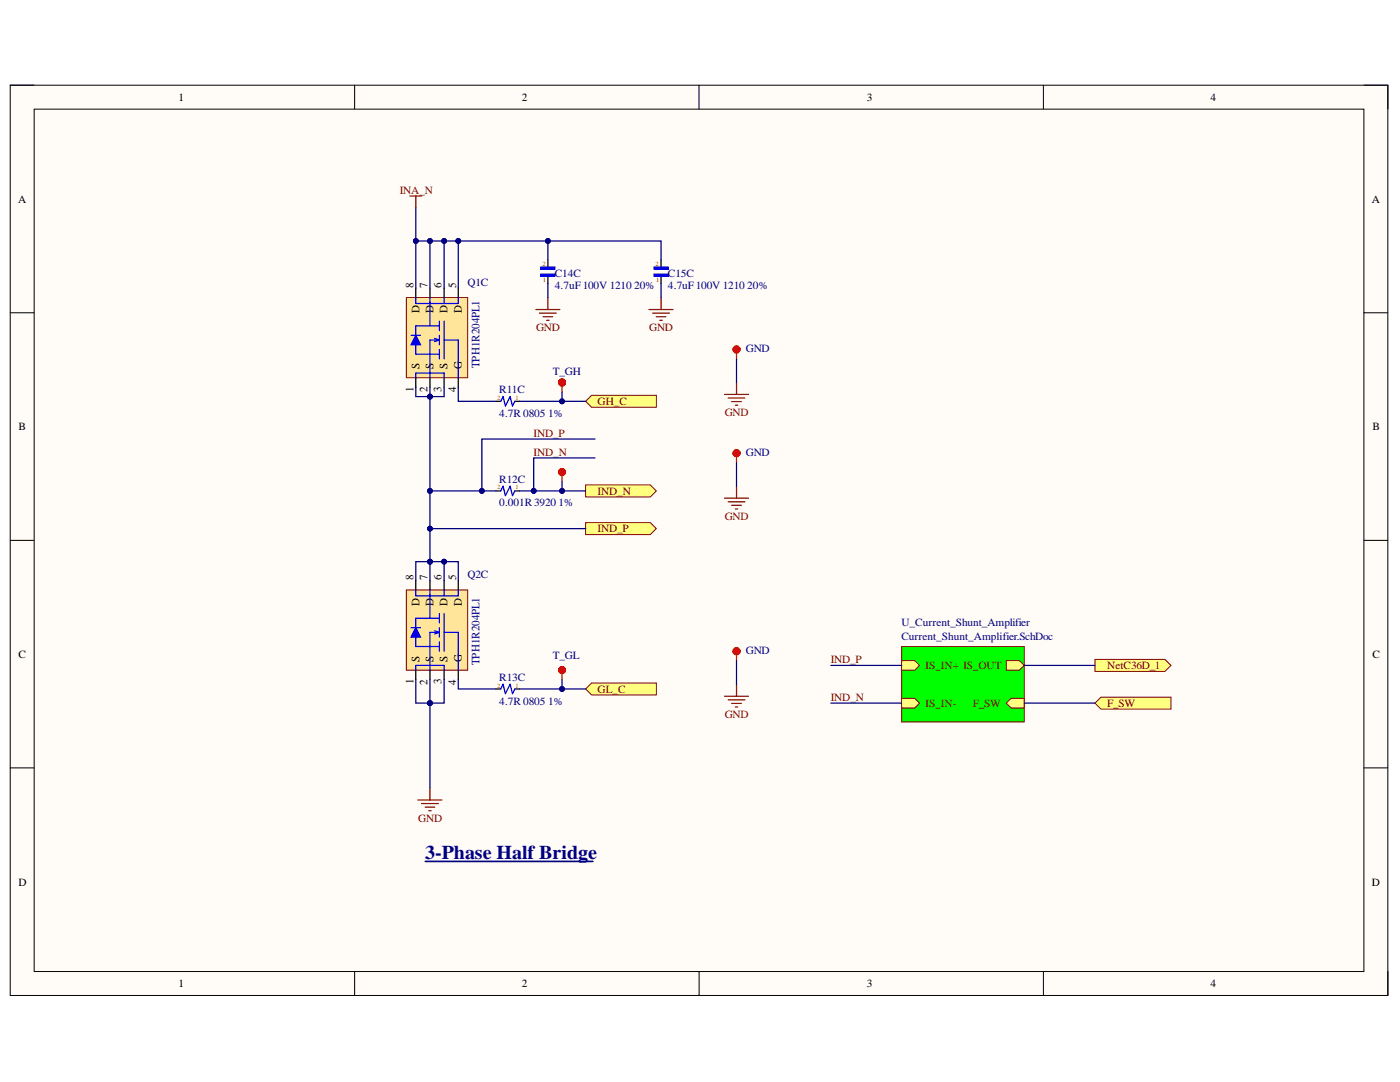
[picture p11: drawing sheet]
<svg xmlns="http://www.w3.org/2000/svg" width="279mm" height="216mm" viewBox="0 0 279 216" stroke-linecap="round" stroke-linejoin="round" font-family="sans-serif">
<path d="M2 17h275v181.6h-275z" fill-rule="evenodd" fill="#fffcf8"/>
<path d="M2 17h275v181.6h-275z" fill="none" stroke="#000" stroke-width=".2"/>
<path d="M6.8 21.8h265.4v172.1h-265.4z" fill-rule="evenodd" fill="#fffcf8"/>
<g fill="none" stroke="#000" stroke-width=".2">
<path d="M2 17h4.8M70.8 17v4.8M139.5 17v4.8M208.2 17v4.8M272.2 17h4.8v4.8M6.8 21.8h265.4v172.1h-265.4zM2 62.4h4.8M272.2 62.4h4.8M2 107.8h4.8M272.2 107.8h4.8M2 153.2h4.8M272.2 153.2h4.8"/>
<path d="M70.8 193.9v4.7M139.5 193.9v4.7M208.2 193.9v4.7M277 193.9v4.7"/>
</g>
<path d="M81.1 59.4h12.2v16h-12.2z" fill-rule="evenodd" fill="#ffe599"/>
<path d="M81.1 59.4h12.2v16h-12.2z" fill="none" stroke="#800000" stroke-width=".2"/>
<path d="M83 57.5v1.9M85.8 57.5v1.9M88.6 57.5v1.9M91.5 57.5v1.9M83 75.4v1.9M85.8 75.4v1.9M88.6 75.4v1.9M91.5 75.4v1.9" fill="none" stroke="#000" stroke-width=".25"/>
<g fill="none" stroke="#00f" stroke-width=".25">
<path d="M83 59.4v1.2h8.5v-1.2M85.8 59.4v5.6M88.6 59.4v1.2M82 66.9h1.9M83 75.4v-1h5.6v1M86.7 67.5l1 .3M87.7 67.8h-1.9v7.6M87.7 64.1v1.9M87.7 66.9v1.9M87.7 69.7v1.9M87.7 67.8l-1 .4M88.6 67.8h2.9v7.6"/>
<path d="M88.6 64.1v7.5"/>
</g>
<path d="M83 66.9l.9 1.9h-1.9z" fill="#00f"/>
<path d="M83 66.9l.9 1.9h-1.9zM83 68.8v1.9h4.7M87.7 65h-4.7v1.9" fill="none" stroke="#00f" stroke-width=".25"/>
<path d="M81.1 117.7h12.2v16h-12.2z" fill-rule="evenodd" fill="#ffe599"/>
<path d="M81.1 117.7h12.2v16h-12.2z" fill="none" stroke="#800000" stroke-width=".2"/>
<path d="M83 115.8v1.9M85.8 115.8v1.9M88.6 115.8v1.9M91.5 115.8v1.9M83 133.7v1.9M85.8 133.7v1.9M88.6 133.7v1.9M91.5 133.7v1.9" fill="none" stroke="#000" stroke-width=".25"/>
<g fill="none" stroke="#00f" stroke-width=".25">
<path d="M83 117.7v1.2h8.5v-1.2M85.8 117.7v5.7M88.6 117.7v1.2M82 125.2h1.9M83 133.7v-.9h5.6v.9M86.7 125.9l1 .3M87.7 126.2h-1.9v7.5M87.7 122.4v1.9M87.7 125.2v1.9M87.7 128.1v1.8M87.7 126.2l-1 .3M88.6 126.2h2.9v7.5"/>
<path d="M88.6 122.4v7.5"/>
</g>
<path d="M83 125.2l.9 1.9h-1.9z" fill="#00f"/>
<path d="M99.9 98l.5-1 .5 1.9 .9-1.9 .5 1.9 .4-.9M99.9 80.1l.5-1 .5 1.9 .9-1.9 .5 1.9 .4-.9M83 125.2l.9 1.9h-1.9zM83 127.1v1.9h4.7M87.7 123.4h-4.7v1.8M99.9 137.5l.5-1 .5 1.9 .9-1.9 .5 1.9 .4-.9" fill="none" stroke="#00f" stroke-width=".25"/>
<path d="M109.3 51.9v1.4M109.3 55.1v1.5M99 98h.9M99 80.1h.9M102.7 98h1M102.7 80.1h1M99 137.5h.9M102.7 137.5h1" fill="none" stroke="#000" stroke-width=".25"/>
<g fill="none" stroke="#800000" stroke-width=".25">
<path d="M81.8 39.1h2.4M83 39.1v2.4M144.6 78.7h4.8M145.3 79.4h3.4M147 76.3v2.4M144.6 99.4h4.8M146 80.1h1.9M146.7 80.9h.5M147 97v2.4M145.3 100.1h3.4M146 100.8h1.9M146.7 101.6h.5"/>
<path d="M144.6 138.9h4.8M145.3 139.6h3.4M147 136.5v2.4M83.4 159.6h4.8M85.8 157.2v2.4M146 140.4h1.9M146.7 141.1h.5M84.1 160.3h3.4M84.9 161.1h1.9M85.6 161.8h.4"/>
</g>
<path d="M112.2 76.3v1.9M147 69.7v1.9M112.2 94.2v1.9M147 90.4v1.9M112.2 133.7v1.9M147 129.9v1.9" fill="none" stroke="#f00" stroke-width=".25"/>
<g fill="none" stroke="#f00" stroke-width=".67">
<circle cx="112.2" cy="76.3" r=".47"/>
<circle cx="147" cy="69.7" r=".47"/>
<circle cx="112.2" cy="94.2" r=".47"/>
<circle cx="147" cy="90.4" r=".47"/>
<circle cx="112.2" cy="133.7" r=".47"/>
<circle cx="147" cy="129.9" r=".47"/>
</g>
<path d="M107.9 54.7h2.9v.4h-2.9z" fill-rule="evenodd" fill="#00f"/>
<path d="M107.9 54.7h2.9v.4h-2.9z" fill="none" stroke="#00f" stroke-width=".2"/>
<path d="M107.9 53.3h2.9v.4h-2.9z" fill-rule="evenodd" fill="#00f"/>
<path d="M107.9 53.3h2.9v.4h-2.9z" fill="none" stroke="#00f" stroke-width=".2"/>
<path d="M109.3 59.4v2.4M106.9 61.8h4.8M107.7 62.5h3.3M108.4 63.2h1.9M109.1 63.9h.5" fill="none" stroke="#800000" stroke-width=".25"/>
<path d="M84.9 171.9h33.4" fill="none" stroke="#000080" stroke-width=".33"/>
<path d="M131.9 51.9v1.4M131.9 55.1v1.5" fill="none" stroke="#000" stroke-width=".25"/>
<path d="M130.5 54.7h2.8v.4h-2.8z" fill-rule="evenodd" fill="#00f"/>
<path d="M130.5 54.7h2.8v.4h-2.8z" fill="none" stroke="#00f" stroke-width=".2"/>
<path d="M130.5 53.3h2.8v.4h-2.8z" fill-rule="evenodd" fill="#00f"/>
<path d="M130.5 53.3h2.8v.4h-2.8z" fill="none" stroke="#00f" stroke-width=".2"/>
<path d="M131.9 59.4v2.4M129.5 61.8h4.8M130.3 62.5h3.3M131 63.2h1.9M131.7 63.9h.5" fill="none" stroke="#800000" stroke-width=".25"/>
<path d="M116.9 80.1l1.2-1.2h12.9v2.4h-12.9z" fill-rule="evenodd" fill="#ffff80"/>
<path d="M116.9 80.1l1.2-1.2h12.9v2.4h-12.9z" fill="none" stroke="#800000" stroke-width=".2"/>
<path d="M116.9 96.8h12.9l1.2 1.2-1.2 1.2h-12.9z" fill-rule="evenodd" fill="#ffff80"/>
<path d="M116.9 96.8h12.9l1.2 1.2-1.2 1.2h-12.9z" fill="none" stroke="#800000" stroke-width=".2"/>
<path d="M116.9 137.5l1.2-1.2h12.9v2.4h-12.9z" fill-rule="evenodd" fill="#ffff80"/>
<path d="M116.9 137.5l1.2-1.2h12.9v2.4h-12.9z" fill="none" stroke="#800000" stroke-width=".2"/>
<path d="M116.9 104.3h12.9l1.2 1.2-1.2 1.2h-12.9z" fill-rule="evenodd" fill="#ffff80"/>
<path d="M116.9 104.3h12.9l1.2 1.2-1.2 1.2h-12.9z" fill="none" stroke="#800000" stroke-width=".2"/>
<path d="M179.9 129h24.5v15.1h-24.5z" fill-rule="evenodd" fill="#0f0"/>
<path d="M179.9 129h24.5v15.1h-24.5z" fill="none" stroke="#800000" stroke-width=".2"/>
<path d="M200.8 131.8h2.6l1 1-1 .9h-2.6z" fill-rule="evenodd" fill="#ffff80"/>
<path d="M200.8 131.8h2.6l1 1-1 .9h-2.6z" fill="none" stroke="#800000" stroke-width=".2"/>
<path d="M179.9 131.8h2.7l.9 1-.9 .9h-2.7z" fill-rule="evenodd" fill="#ffff80"/>
<path d="M179.9 131.8h2.7l.9 1-.9 .9h-2.7z" fill="none" stroke="#800000" stroke-width=".2"/>
<path d="M179.9 139.3h2.7l.9 1-.9 1h-2.7z" fill-rule="evenodd" fill="#ffff80"/>
<path d="M179.9 139.3h2.7l.9 1-.9 1h-2.7z" fill="none" stroke="#800000" stroke-width=".2"/>
<path d="M200.8 140.3l1-1h2.6v2h-2.6z" fill-rule="evenodd" fill="#ffff80"/>
<path d="M200.8 140.3l1-1h2.6v2h-2.6z" fill="none" stroke="#800000" stroke-width=".2"/>
<path d="M218.5 131.6h14l1.2 1.2-1.2 1.2h-14z" fill-rule="evenodd" fill="#ffff80"/>
<path d="M218.5 131.6h14l1.2 1.2-1.2 1.2h-14z" fill="none" stroke="#800000" stroke-width=".2"/>
<path d="M85.8 135.6v4.7" fill="none" stroke="#000080" stroke-width=".25"/>
<circle cx="85.8" cy="140.3" r=".48" fill="#000080"/>
<circle cx="85.8" cy="140.3" r=".48" fill="none" stroke="#000080" stroke-width=".2"/>
<path d="M83 48.1h2.8v9.4" fill="none" stroke="#000080" stroke-width=".25"/>
<circle cx="85.8" cy="48.1" r=".48" fill="#000080"/>
<circle cx="85.8" cy="48.1" r=".48" fill="none" stroke="#000080" stroke-width=".2"/>
<circle cx="83" cy="48.1" r=".48" fill="#000080"/>
<circle cx="83" cy="48.1" r=".48" fill="none" stroke="#000080" stroke-width=".2"/>
<path d="M85.8 48.1h2.8v9.4" fill="none" stroke="#000080" stroke-width=".25"/>
<circle cx="88.6" cy="48.1" r=".48" fill="#000080"/>
<circle cx="88.6" cy="48.1" r=".48" fill="none" stroke="#000080" stroke-width=".2"/>
<circle cx="85.8" cy="48.1" r=".48" fill="#000080"/>
<circle cx="85.8" cy="48.1" r=".48" fill="none" stroke="#000080" stroke-width=".2"/>
<path d="M88.6 48.1h2.9v9.4" fill="none" stroke="#000080" stroke-width=".25"/>
<circle cx="91.5" cy="48.1" r=".48" fill="#000080"/>
<circle cx="91.5" cy="48.1" r=".48" fill="none" stroke="#000080" stroke-width=".2"/>
<circle cx="88.6" cy="48.1" r=".48" fill="#000080"/>
<circle cx="88.6" cy="48.1" r=".48" fill="none" stroke="#000080" stroke-width=".2"/>
<path d="M83 77.3v1.8h2.8v-1.8" fill="none" stroke="#000080" stroke-width=".25"/>
<circle cx="85.8" cy="79.1" r=".48" fill="#000080"/>
<circle cx="85.8" cy="79.1" r=".48" fill="none" stroke="#000080" stroke-width=".2"/>
<path d="M88.6 77.3v1.8h-2.8" fill="none" stroke="#000080" stroke-width=".25"/>
<circle cx="85.8" cy="79.1" r=".48" fill="#000080"/>
<circle cx="85.8" cy="79.1" r=".48" fill="none" stroke="#000080" stroke-width=".2"/>
<path d="M88.6 115.8v-3.7h2.9v3.7" fill="none" stroke="#000080" stroke-width=".25"/>
<circle cx="88.6" cy="112.1" r=".48" fill="#000080"/>
<circle cx="88.6" cy="112.1" r=".48" fill="none" stroke="#000080" stroke-width=".2"/>
<path d="M83 115.8v-3.7h2.8v3.7" fill="none" stroke="#000080" stroke-width=".25"/>
<circle cx="85.8" cy="112.1" r=".48" fill="#000080"/>
<circle cx="85.8" cy="112.1" r=".48" fill="none" stroke="#000080" stroke-width=".2"/>
<path d="M85.8 112.1h2.8" fill="none" stroke="#000080" stroke-width=".25"/>
<circle cx="85.8" cy="112.1" r=".48" fill="#000080"/>
<circle cx="85.8" cy="112.1" r=".48" fill="none" stroke="#000080" stroke-width=".2"/>
<circle cx="88.6" cy="112.1" r=".48" fill="#000080"/>
<circle cx="88.6" cy="112.1" r=".48" fill="none" stroke="#000080" stroke-width=".2"/>
<path d="M91.5 48.1h17.8v3.8M147 71.6v4.7M147 92.3v4.7M147 131.8v4.7" fill="none" stroke="#000080" stroke-width=".25"/>
<circle cx="109.3" cy="48.1" r=".48" fill="#000080"/>
<circle cx="109.3" cy="48.1" r=".48" fill="none" stroke="#000080" stroke-width=".2"/>
<circle cx="91.5" cy="48.1" r=".48" fill="#000080"/>
<circle cx="91.5" cy="48.1" r=".48" fill="none" stroke="#000080" stroke-width=".2"/>
<path d="M109.3 56.6v2.8M91.5 77.3v2.8h7.5M83 135.6v4.7h5.6v-4.7" fill="none" stroke="#000080" stroke-width=".25"/>
<circle cx="85.8" cy="140.3" r=".48" fill="#000080"/>
<circle cx="85.8" cy="140.3" r=".48" fill="none" stroke="#000080" stroke-width=".2"/>
<path d="M83 41.5v16" fill="none" stroke="#000080" stroke-width=".25"/>
<circle cx="83" cy="48.1" r=".48" fill="#000080"/>
<circle cx="83" cy="48.1" r=".48" fill="none" stroke="#000080" stroke-width=".2"/>
<path d="M85.8 79.1v33" fill="none" stroke="#000080" stroke-width=".25"/>
<circle cx="85.8" cy="112.1" r=".48" fill="#000080"/>
<circle cx="85.8" cy="112.1" r=".48" fill="none" stroke="#000080" stroke-width=".2"/>
<circle cx="85.8" cy="105.5" r=".48" fill="#000080"/>
<circle cx="85.8" cy="105.5" r=".48" fill="none" stroke="#000080" stroke-width=".2"/>
<circle cx="85.8" cy="98" r=".48" fill="#000080"/>
<circle cx="85.8" cy="98" r=".48" fill="none" stroke="#000080" stroke-width=".2"/>
<circle cx="85.8" cy="79.1" r=".48" fill="#000080"/>
<circle cx="85.8" cy="79.1" r=".48" fill="none" stroke="#000080" stroke-width=".2"/>
<path d="M109.3 48.1h22.6v3.8" fill="none" stroke="#000080" stroke-width=".25"/>
<circle cx="109.3" cy="48.1" r=".48" fill="#000080"/>
<circle cx="109.3" cy="48.1" r=".48" fill="none" stroke="#000080" stroke-width=".2"/>
<path d="M131.9 56.6v2.8M91.5 135.6v1.9h7.5M85.8 140.3v16.9" fill="none" stroke="#000080" stroke-width=".25"/>
<circle cx="85.8" cy="140.3" r=".48" fill="#000080"/>
<circle cx="85.8" cy="140.3" r=".48" fill="none" stroke="#000080" stroke-width=".2"/>
<path d="M103.7 137.5h13.2" fill="none" stroke="#000080" stroke-width=".25"/>
<circle cx="112.2" cy="137.5" r=".48" fill="#000080"/>
<circle cx="112.2" cy="137.5" r=".48" fill="none" stroke="#000080" stroke-width=".2"/>
<path d="M103.7 80.1h13.2" fill="none" stroke="#000080" stroke-width=".25"/>
<circle cx="112.2" cy="80.1" r=".48" fill="#000080"/>
<circle cx="112.2" cy="80.1" r=".48" fill="none" stroke="#000080" stroke-width=".2"/>
<path d="M85.8 98h13.2" fill="none" stroke="#000080" stroke-width=".25"/>
<circle cx="85.8" cy="98" r=".48" fill="#000080"/>
<circle cx="85.8" cy="98" r=".48" fill="none" stroke="#000080" stroke-width=".2"/>
<circle cx="96.2" cy="98" r=".48" fill="#000080"/>
<circle cx="96.2" cy="98" r=".48" fill="none" stroke="#000080" stroke-width=".2"/>
<path d="M103.7 98h13.2" fill="none" stroke="#000080" stroke-width=".25"/>
<circle cx="106.5" cy="98" r=".48" fill="#000080"/>
<circle cx="106.5" cy="98" r=".48" fill="none" stroke="#000080" stroke-width=".2"/>
<circle cx="112.2" cy="98" r=".48" fill="#000080"/>
<circle cx="112.2" cy="98" r=".48" fill="none" stroke="#000080" stroke-width=".2"/>
<path d="M112.2 78.2v1.9" fill="none" stroke="#000080" stroke-width=".25"/>
<circle cx="112.2" cy="80.1" r=".48" fill="#000080"/>
<circle cx="112.2" cy="80.1" r=".48" fill="none" stroke="#000080" stroke-width=".2"/>
<path d="M112.2 96.1v1.9" fill="none" stroke="#000080" stroke-width=".25"/>
<circle cx="112.2" cy="98" r=".48" fill="#000080"/>
<circle cx="112.2" cy="98" r=".48" fill="none" stroke="#000080" stroke-width=".2"/>
<path d="M112.2 135.6v1.9" fill="none" stroke="#000080" stroke-width=".25"/>
<circle cx="112.2" cy="137.5" r=".48" fill="#000080"/>
<circle cx="112.2" cy="137.5" r=".48" fill="none" stroke="#000080" stroke-width=".2"/>
<path d="M85.8 105.5h31.1" fill="none" stroke="#000080" stroke-width=".25"/>
<circle cx="85.8" cy="105.5" r=".48" fill="#000080"/>
<circle cx="85.8" cy="105.5" r=".48" fill="none" stroke="#000080" stroke-width=".2"/>
<path d="M118.8 91.4h-12.3v6.6" fill="none" stroke="#000080" stroke-width=".25"/>
<circle cx="106.5" cy="98" r=".48" fill="#000080"/>
<circle cx="106.5" cy="98" r=".48" fill="none" stroke="#000080" stroke-width=".2"/>
<path d="M118.8 87.6h-22.6v10.4" fill="none" stroke="#000080" stroke-width=".25"/>
<circle cx="96.2" cy="98" r=".48" fill="#000080"/>
<circle cx="96.2" cy="98" r=".48" fill="none" stroke="#000080" stroke-width=".2"/>
<path d="M165.8 132.8h14.1M204.4 132.8h14.1M165.8 140.3h14.1" fill="none" stroke="#000080" stroke-width=".25"/>
<path d="M218.5 140.3l1.2-1.2h14v2.4h-14z" fill-rule="evenodd" fill="#ffff80"/>
<path d="M218.5 140.3l1.2-1.2h14v2.4h-14z" fill="none" stroke="#800000" stroke-width=".2"/>
<path d="M204.4 140.3h14.1" fill="none" stroke="#000080" stroke-width=".25"/>
<text font-size="3.9" fill="#000080" x="84.8" y="171.5">3-Phase Half Bridge</text>
<g font-size="2.3">
<text x="82.6" y="57.4" transform="rotate(-90 82.6 57.4)">8</text>
<text x="85.3" y="57.4" transform="rotate(-90 85.3 57.4)">7</text>
<text x="88.1" y="57.4" transform="rotate(-90 88.1 57.4)">6</text>
<text x="91" y="57.4" transform="rotate(-90 91 57.4)">5</text>
<text x="83.7" y="62.5" transform="rotate(-90 83.7 62.5)">D</text>
<text x="86.5" y="62.5" transform="rotate(-90 86.5 62.5)">D</text>
<text x="89.3" y="62.5" transform="rotate(-90 89.3 62.5)">D</text>
<text x="92.2" y="62.5" transform="rotate(-90 92.2 62.5)">D</text>
<text x="83.7" y="73.7" transform="rotate(-90 83.7 73.7)">S</text>
<text x="86.5" y="73.7" transform="rotate(-90 86.5 73.7)">S</text>
<text x="89.3" y="73.7" transform="rotate(-90 89.3 73.7)">S</text>
<text x="92.2" y="73.7" transform="rotate(-90 92.2 73.7)">G</text>
<text x="82.6" y="78.1" transform="rotate(-90 82.6 78.1)">1</text>
<text x="85.3" y="78.3" transform="rotate(-90 85.3 78.3)">2</text>
<text x="88.1" y="78.2" transform="rotate(-90 88.1 78.2)">3</text>
<text x="91" y="78.3" transform="rotate(-90 91 78.3)">4</text>
<text x="82.6" y="115.8" transform="rotate(-90 82.6 115.8)">8</text>
<text x="85.3" y="115.8" transform="rotate(-90 85.3 115.8)">7</text>
<text x="88.1" y="115.8" transform="rotate(-90 88.1 115.8)">6</text>
<text x="91" y="115.8" transform="rotate(-90 91 115.8)">5</text>
<text x="83.7" y="120.8" transform="rotate(-90 83.7 120.8)">D</text>
<text x="86.5" y="120.8" transform="rotate(-90 86.5 120.8)">D</text>
<text x="89.3" y="120.8" transform="rotate(-90 89.3 120.8)">D</text>
<text x="92.2" y="120.8" transform="rotate(-90 92.2 120.8)">D</text>
<text x="82.6" y="136.4" transform="rotate(-90 82.6 136.4)">1</text>
<text x="83.7" y="132" transform="rotate(-90 83.7 132)">S</text>
<text x="85.3" y="136.7" transform="rotate(-90 85.3 136.7)">2</text>
<text x="86.5" y="132" transform="rotate(-90 86.5 132)">S</text>
<text x="88.1" y="136.5" transform="rotate(-90 88.1 136.5)">3</text>
<text x="89.3" y="132" transform="rotate(-90 89.3 132)">S</text>
<text x="91" y="136.7" transform="rotate(-90 91 136.7)">4</text>
<text x="92.2" y="132" transform="rotate(-90 92.2 132)">G</text>
</g>
<g font-size="2.3" fill="#000080">
<text x="95.7" y="73.5" transform="rotate(-90 95.7 73.5)">TPH1R204PL1</text>
<text x="95.7" y="132.8" transform="rotate(-90 95.7 132.8)">TPH1R204PL1</text>
</g>
<g font-size="2.2">
<text x="35.6" y="20.1">1</text>
<text x="104.1" y="20.1">2</text>
<text x="173" y="20.1">3</text>
<text x="241.6" y="20.1">4</text>
<text x="3.6" y="40.4">A</text>
<text x="273.8" y="40.4">A</text>
<text x="3.7" y="85.8">B</text>
<text x="273.9" y="85.8">B</text>
<text x="3.7" y="131.3">C</text>
<text x="273.9" y="131.3">C</text>
<text x="3.7" y="176.7">D</text>
<text x="273.8" y="176.7">D</text>
<text x="35.6" y="197">1</text>
<text x="104.1" y="197">2</text>
<text x="173" y="197">3</text>
<text x="241.6" y="197">4</text>
</g>
<g font-size="2.2" fill="#800000">
<text x="79.8" y="38.6">INA_N</text>
<text x="107" y="66.1">GND</text>
<text x="129.6" y="66.1">GND</text>
<text x="119.3" y="80.8">GH_C</text>
<text x="144.6" y="83">GND</text>
<text x="106.5" y="87.2">IND_P</text>
<text x="106.5" y="90.9">IND_N</text>
<text x="119.3" y="98.7">IND_N</text>
<text x="119.3" y="106.2">IND_P</text>
<text x="144.6" y="103.8">GND</text>
<text x="165.8" y="132.3">IND_P</text>
<text x="184.7" y="133.5">IS_IN+ IS_OUT</text>
<text x="220.9" y="133.5">NetC36D_1</text>
<text x="119.3" y="138.3">GL_C</text>
<text x="144.6" y="143.2">GND</text>
<text x="165.8" y="139.9">IND_N</text>
<text x="184.7" y="141.1">IS_IN-</text>
<text x="194.1" y="141.1">F_SW</text>
<text x="220.9" y="141.1">F_SW</text>
<text x="83.5" y="164">GND</text>
</g>
<g font-size="2.2" fill="#000080">
<text x="93.3" y="57.1">Q1C</text>
<text x="110.7" y="55.2">C14C</text>
<text x="110.7" y="57.6">4.7uF100V 1210 20%</text>
<text x="133.3" y="55.2">C15C</text>
<text x="133.3" y="57.6">4.7uF100V 1210 20%</text>
<text x="148.9" y="70.3">GND</text>
<text x="110.3" y="74.9">T_GH</text>
<text x="99.6" y="78.5">R11C</text>
<text x="99.6" y="83.2">4.7R 0805 1%</text>
<text x="148.9" y="90.9">GND</text>
<text x="99.6" y="96.3">R12C</text>
<text x="99.6" y="101.1">0.001R3920 1%</text>
<text x="93.3" y="115.4">Q2C</text>
<text x="179.9" y="124.8">U_Current_Shunt_Amplifier</text>
<text x="110.3" y="131.4">T_GL</text>
<text x="148.9" y="130.5">GND</text>
<text x="179.9" y="127.6">Current_Shunt_Amplifier.SchDoc</text>
<text x="99.6" y="135.9">R13C</text>
<text x="99.6" y="140.6">4.7R 0805 1%</text>
</g>
<g font-size="1.3" fill="#f00">
<text x="108.3" y="53">2</text>
<text x="130.9" y="53">2</text>
<text x="108.4" y="56.3">1</text>
<text x="130.9" y="56.3">1</text>
<text x="99.2" y="79.8">2</text>
<text x="102.9" y="79.8">1</text>
<text x="99.2" y="97.7">2</text>
<text x="102.9" y="97.7">1</text>
<text x="99.2" y="137.2">2</text>
<text x="102.9" y="137.2">1</text>
</g>
</svg>
